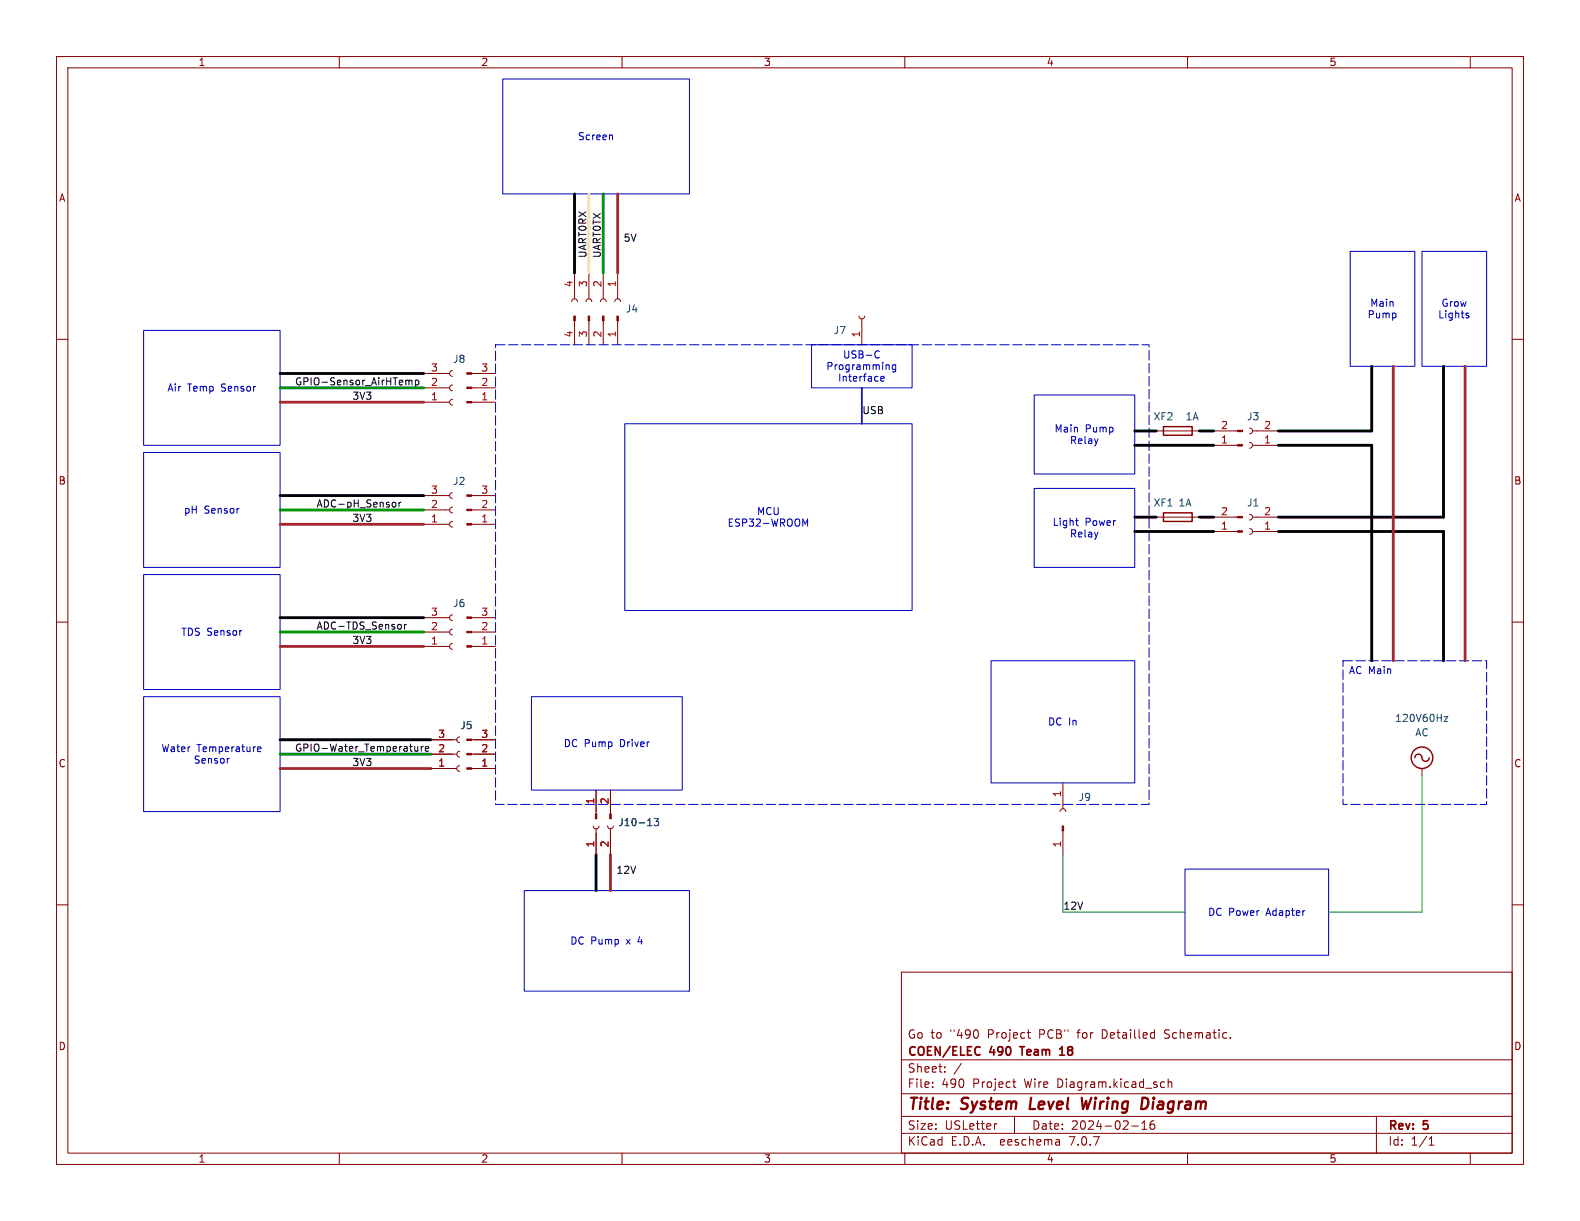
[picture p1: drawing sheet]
<svg xmlns="http://www.w3.org/2000/svg" width="279mm" height="216mm" viewBox="0 0 279 216" stroke-linecap="round" stroke-linejoin="round" font-family="sans-serif">
<g fill="none" stroke="#840000" stroke-width=".18">
<path d="M10 10h259.4v195.9h-259.4zM12 12h255.4v191.9h-255.4zM60 10v2M110 10v2M160 10v2M210 10v2M260 10v2M10 60h2M101.1 53.3l.1-.3 .4-.2 .4 .2 .1 .3M101.6 48.3v4.5M101.6 56.7v4.3M103.6 53.3l.2-.3 .4-.2 .3 .2 .1 .3"/>
<path d="M104.1 48.3v4.5M104.1 56.7v4.3M106.2 53.3l.1-.3 .4-.2 .4 .2 .1 .3M106.7 48.3v4.5M106.7 56.7v4.3M108.7 53.3l.2-.3 .3-.2 .4 .2 .1 .3M109.2 48.3v4.5M109.2 56.7v4.3M151.9 55.9l.1 .3 .4 .2 .4-.2 .1-.3M152.4 56.4v4.6M267.4 60h2M74.9 66h4.6"/>
<path d="M74.9 68.6h4.6M74.9 71.1h4.6M80 65.5l-.3 .2-.2 .3 .1 .4 .4 .1M80 68.1l-.3 .1-.2 .4 .1 .3 .4 .2M80 70.6l-.3 .1-.2 .4 .1 .4 .4 .1M83.4 66h4.2M83.4 68.6h4.2M83.4 71.1h4.2M204.5 76.2h7.6M214.6 76.2h4.2M214.6 78.7h4.2M221 75.7l.3 .1 .2 .4-.2 .4-.3 .1"/>
<path d="M221 78.2l.3 .2 .2 .4-.2 .3-.3 .1M221.5 76.2h4.6M221.5 78.7h4.6M74.9 87.6h4.6M74.9 90.2h4.6M74.9 92.7h4.6M80 87.1l-.3 .2-.2 .3 .1 .4 .4 .1M80 89.7l-.3 .1-.2 .4 .1 .3 .4 .2M80 92.2l-.3 .1-.2 .4 .1 .4 .4 .1M83.4 87.6h4.2M83.4 90.2h4.2M83.4 92.7h4.2"/>
<path d="M204.5 91.4h7.6M214.6 91.4h4.2M214.6 94h4.2M221 90.9l.3 .2 .2 .4-.2 .3-.3 .1M221 93.5l.3 .1 .2 .4-.2 .4-.3 .1M221.5 91.4h4.6M221.5 94h4.6M10 110h2M74.9 109.2h4.6M74.9 111.8h4.6M74.9 114.3h4.6M80 108.7l-.3 .1-.2 .4 .1 .4 .4 .1"/>
<path d="M80 111.3l-.3 .1-.2 .3 .1 .4 .4 .2M80 113.8l-.3 .1-.2 .4 .1 .4 .4 .1M83.4 109.2h4.2M83.4 111.8h4.2M83.4 114.3h4.2M267.4 110h2M76.2 130.8h4.6M76.2 133.4h4.6M76.2 135.9h4.6M81.3 130.3l-.4 .1-.1 .4 .1 .4 .4 .1M81.3 132.8l-.4 .2-.1 .3 .1 .4 .4 .2M81.3 135.4l-.4 .1-.1 .4 .1 .3 .4 .2"/>
<path d="M83.4 130.8h4.2M83.4 133.4h4.2M83.4 135.9h4.2M105.4 139.7v4.2M107.9 139.7v4.2M188 138.4v4.6M251.5 135.9v1.3M10 160h2M104.9 146.1l.1 .3 .4 .2 .4-.2 .1-.3M105.4 146.6v4.5M107.4 146.1l.2 .3 .3 .2 .4-.2 .2-.3M107.9 146.6v4.5"/>
<path d="M187.5 143.5l.1-.4 .4-.1 .3 .2 .2 .3M188 146.9v4.2M267.4 160h2M159.4 171.9h108v32h-108zM159.4 197.4h108M159.4 193.4h108M159.4 187.4h108M164.9 192.1v.2M164.9 191.4v.1M167.1 189.4v.2M167.1 188.7v.1M170 188l-1.3 1.9"/>
<path d="M172.9 182.4v.9M176.3 198.7l-.3 .1M179.1 191.3h.5M179.3 190.8v1.3l.3 .2M179.4 197.4v3M181.6 182.6h.6M181.9 183.5l.3 .1M200.1 199.1h1.2M201.9 199.7h.9M201.9 198.6l.5-.4v1.5M203.6 198.3a1.17 1.17 0 0 0-.1 1.3h.6l.1-.6-.3-.2h-.3l-.2 .2M205.5 191.3l.4 .1"/>
<path d="M205.9 183.5l.2 .1M205.9 192.2l-.4 .1M206.1 182.2l-.2 .2 .2 .3M206.6 191.4l.2-.1 .3 .1 .1 .9M206.6 190.8v1.5M217.6 183.4v.2M243.4 197.4v6.5M60 203.9v2M110 203.9v2M159.4 200.4h108M160 203.9v2M187.3 201.6l.1 .9"/>
<path d="M187.4 202.4l-.2 .1M187.4 201.8l-.2 .1M210 203.9v2M252.7 202.5h.9M252.7 201.4l.4-.4v1.5M260 203.9v2"/>
</g>
<path d="M182.3 194.1l-.2 2h.9M191.3 194.1l.2 2 .6-1.4 .2 1.4 .7-2M202.5 194.1a1.11 1.11 0 0 1 .1 1.9" fill="none" stroke="#840000" stroke-width=".4"/>
<path d="M173 185.1l.3 .1M173.3 186.4l-.3 .2M180.3 185.1h.9M187.4 186.6h.8M187.4 185.5l.4-.4v1.5" fill="none" stroke="#840000" stroke-width=".3"/>
<g fill="#840000" stroke="#840000" stroke-width=".18">
<path d="M107.8 143.9h.3v.9h-.3z"/>
<path d="M105.3 143.9h.2v.9h-.2z"/>
<path d="M187.8 146.1h.3v.8h-.3z"/>
<path d="M82.5 109.1h.9v.2h-.9z"/>
<path d="M82.5 111.6h.9v.3h-.9z"/>
<path d="M82.5 114.2h.9v.2h-.9z"/>
<path d="M218.8 76.1h.9v.2h-.9z"/>
<path d="M218.8 78.6h.9v.3h-.9z"/>
<path d="M82.5 130.7h.9v.2h-.9z"/>
<path d="M82.5 133.2h.9v.3h-.9z"/>
<path d="M82.5 135.8h.9v.2h-.9z"/>
<path d="M101.5 55.9h.2v.8h-.2z"/>
<path d="M104 55.9h.3v.8h-.3z"/>
<path d="M106.6 55.9h.2v.8h-.2z"/>
<path d="M109.1 55.9h.2v.8h-.2z"/>
<path d="M218.8 91.3h.9v.3h-.9z"/>
<path d="M218.8 93.9h.9v.2h-.9z"/>
<path d="M82.5 65.9h.9v.3h-.9z"/>
<path d="M82.5 68.5h.9v.2h-.9z"/>
<path d="M82.5 71h.9v.2h-.9z"/>
<path d="M82.5 87.5h.9v.3h-.9z"/>
<path d="M82.5 90h.9v.3h-.9z"/>
<path d="M82.5 92.6h.9v.2h-.9z"/>
</g>
<path d="M255.4 126.7h.6l-.6 .9h.6M114.5 146h.8M115.7 144.7h.8l-.5 .5 .4 .1v.6l-.2 .1-.5-.1" fill="none" stroke="#006464" stroke-width=".18"/>
<g fill="none" stroke="#840000" stroke-width=".25">
<path d="M205.7 75.4h5.1v1.6h-5.1zM205.7 90.7h5.1v1.5h-5.1zM250.2 134a.67 .67 0 0 1 .8-.6 .67 .67 0 0 1 .5 .8 .64 .64 0 0 0 .7 .4 .64 .64 0 0 0 .5-.6"/>
<circle cx="251.5" cy="134" r="1.9"/>
</g>
<g fill="none" stroke="#0f0f0f" stroke-width=".18">
<path d="M72.1 67.2l.2 .2M72.3 67.4v.7M72.3 67.4l.2-.2 .3 .1 .1 .8M73.5 67.3l.3-.1 .3 .3-.2 .5h-.4M73.5 67.2v1.3M69.6 88.8l.3 .1 .1 .2v.4l-.4 .2M70.6 88.8v.9M70.9 88.8l-.3 .3M70.9 110.5v.6M71.5 110.4v.8M71.9 110.4l-.4 .2M73.9 132v.8"/>
<path d="M73.9 132.7l-.2 .1h-.3M74.5 132v.8M74.8 132l-.3 .2M75.2 132.4l.6-.1v-.2l-.4-.1-.2 .2 .1 .6h.5"/>
</g>
<path d="M87.6 61h115.6v81.2h-115.6v-81.2M237.5 116.8h25.4v25.4h-25.4z" fill="none" stroke="#0000c2" stroke-width=".18" stroke-dasharray="1.7 .6"/>
<g fill="none" stroke="#0000c2" stroke-width=".18">
<path d="M88.9 14h33v20.3h-33zM108.1 23.9l.2 .1v.7M25.4 58.4h24.1v20.3h-24.1zM238.8 44.5h11.4v20.3h-11.4zM251.5 44.5h11.4v20.3h-11.4zM259.4 55.8h.3l.1 .2-.2 .2h-.2M259.4 55.4h.3M110.5 74.9h50.8v33.1h-50.8zM143.5 61h17.8v7.6h-17.8zM154.9 62.1l.3-.1 .3 .2M155.5 63.2l-.3 .1-.3-.1M155.8 66.6v.7h.5"/>
<path d="M156.3 66.6l.1 .3-.6 .1M157.1 64.5l.1 .2v.6M158.4 64.5v1l-.3 .3-.3-.1M158.4 64.6l-.4-.1-.2 .2 .1 .6h.5M182.9 69.9h17.8v13.9h-17.8zM25.4 80h24.1v20.3h-24.1zM142 91.8l.4 .9 .4-.9v1.2M182.9 86.4h17.8v13.9h-17.8zM190.2 92.1h.5M190.4 92.8l.3 .1M25.4 101.6h24.1v20.3h-24.1zM175.3 116.8h25.4v21.6h-25.4z"/>
<path d="M25.4 123.2h24.1v20.3h-24.1zM45.5 132.5l.6-.1v-.3h-.4l-.2 .1 .1 .6h.5M94 123.2h26.6v16.5h-26.6zM92.7 157.5h29.2v17.8h-29.2zM209.5 153.7h25.4v15.2h-25.4z"/>
</g>
<path d="M152.4 68.6v6.3" fill="none" stroke="#000084" stroke-width=".3"/>
<g fill="none" stroke="#000" stroke-width=".5">
<path d="M101.6 34.3v14M49.5 66h25.4M200.7 76.2h3.8M200.7 78.7h13.9M212.1 76.2h2.5M226.1 78.7h16.5v38.1M242.6 64.8v11.4h-16.5M255.3 64.8v26.6h-29.2M49.5 87.6h25.4M200.7 91.4h3.8M200.7 94h13.9M212.1 91.4h2.5"/>
<path d="M226.1 94h29.2v22.8M49.5 109.2h25.4M49.5 130.8h26.7M105.4 151.1v6.4"/>
</g>
<path d="M109.2 34.3v14M49.5 71.1h25.4M246.4 64.8v52M259.1 64.8v52M49.5 92.7h25.4M49.5 114.3h25.4M49.5 135.9h26.7M107.9 151.1v6.4" fill="none" stroke="#a62632" stroke-width=".5"/>
<path d="M251.5 137.2v24.1h-16.6M188 151.1v10.2h21.5" fill="none" stroke="#009600" stroke-width=".18"/>
<path d="M106.7 34.3v14M49.5 68.6h25.4M49.5 90.2h25.4M49.5 111.8h25.4M49.5 133.4h26.7" fill="none" stroke="#009600" stroke-width=".5"/>
<path d="M104.1 34.3v14" fill="none" stroke="#ffe35b" stroke-width=".5"/>
<g font-size="2.8" fill="#840000">
<text x="160.4" y="196.8">Title:</text>
<text x="170.1" y="196.8">System</text>
<text x="183" y="196.8">Level</text>
<text x="192.9" y="196.8">Wiring</text>
<text x="204.3" y="196.8">Diagram</text>
</g>
<g font-size="2.1" fill="#840000">
<text x="160.4" y="183.9">Go to</text>
<text x="168.1" y="183.9">&quot;490</text>
<text x="174.8" y="183.9">Project</text>
<text x="184" y="183.9">PCB&quot;</text>
<text x="191" y="183.9">for</text>
<text x="195.4" y="183.9">Detailled</text>
<text x="206.6" y="183.9">Schematic.</text>
<text x="160.4" y="189.9">Sheet:</text>
<text x="160.4" y="187.1">COEN/ELEC</text>
<text x="175.1" y="187.1">490</text>
<text x="181.2" y="187.1">Team</text>
<text x="188.7" y="187.1">18</text>
<text x="160.4" y="192.6">File:</text>
<text x="166.5" y="192.6">490</text>
<text x="172.1" y="192.6">Project</text>
<text x="181.3" y="192.6">Wire</text>
<text x="187.2" y="192.6">Diagram.kicad_sch</text>
<text x="160.4" y="202.8">KiCad</text>
<text x="160.4" y="200">Size:</text>
<text x="167.1" y="200">USLetter</text>
<text x="168.1" y="202.8">E.D.A.</text>
<text x="177" y="202.8">eeschema</text>
<text x="182.4" y="200">Date:</text>
<text x="189.4" y="202.8">7.0.7</text>
<text x="189.4" y="200">2024-02-16</text>
<text x="245.4" y="200.2">Rev:</text>
<text x="245.4" y="202.8">Id:</text>
<text x="249.5" y="202.8">1/1</text>
<text x="251.8" y="200.2">5</text>
</g>
<g font-size="1.8" fill="#840000">
<text x="35" y="11.9">1</text>
<text x="85" y="11.9">2</text>
<text x="135" y="11.9">3</text>
<text x="185" y="11.9">4</text>
<text x="235" y="11.9">5</text>
<text x="10.3" y="35.9">A</text>
<text x="267.7" y="35.9">A</text>
<text x="10.3" y="85.9">B</text>
<text x="267.7" y="85.9">B</text>
<text x="10.3" y="135.9">C</text>
<text x="267.7" y="135.9">C</text>
<text x="10.3" y="185.9">D</text>
<text x="267.7" y="185.9">D</text>
<text x="35" y="205.8">1</text>
<text x="85" y="205.8">2</text>
<text x="135" y="205.8">3</text>
<text x="185" y="205.8">4</text>
<text x="235" y="205.8">5</text>
</g>
<g font-size="1.8" fill="#0000c2">
<text x="102.1" y="25">Screen</text>
<text x="241.7" y="56.5">Pump</text>
<text x="242.2" y="54.5">Main</text>
<text x="254.2" y="56.5">Lights</text>
<text x="254.8" y="54.5">Grow</text>
<text x="146" y="65.6">Programming</text>
<text x="149" y="63.6">USB-C</text>
<text x="29.5" y="69.4">Air</text>
<text x="33.2" y="69.4">Temp</text>
<text x="39.2" y="69.4">Sensor</text>
<text x="148.1" y="67.7">Interface</text>
<text x="186.4" y="76.7">Main</text>
<text x="191.9" y="76.7">Pump</text>
<text x="189.1" y="78.7">Relay</text>
<text x="32.4" y="91">pH</text>
<text x="36.1" y="91">Sensor</text>
<text x="128.6" y="93.3">ESP32-WROOM</text>
<text x="133.8" y="91.3">MCU</text>
<text x="186" y="93.2">Light</text>
<text x="189.1" y="95.2">Relay</text>
<text x="191.9" y="93.2">Power</text>
<text x="32" y="112.6">TDS Sensor</text>
<text x="238.4" y="119.5">AC Main</text>
<text x="185.2" y="128.5">DC In</text>
<text x="28.4" y="133.2">Water</text>
<text x="34.2" y="135.2">Sensor</text>
<text x="34.8" y="133.2">Temperature</text>
<text x="99.6" y="132.3">DC Pump</text>
<text x="109.7" y="132.3">Driver</text>
<text x="100.7" y="167.2">DC Pump</text>
<text x="110.9" y="167.2">x</text>
<text x="113.1" y="167.2">4</text>
<text x="213.5" y="162.2">DC Power</text>
<text x="224" y="162.2">Adapter</text>
</g>
<g font-size="1.8" fill="#0f0f0f">
<text x="103.8" y="45.7" transform="rotate(-90 103.8 45.7)">UART0RX</text>
<text x="106.3" y="45.7" transform="rotate(-90 106.3 45.7)">UART0TX</text>
<text x="110.4" y="42.8">5V</text>
<text x="52.1" y="68.2">GPIO-Sensor_AirHTemp</text>
<text x="62.2" y="70.8">3V3</text>
<text x="152.4" y="73.3">USB</text>
<text x="55.9" y="89.8">ADC-pH_Sensor</text>
<text x="62.2" y="92.4">3V3</text>
<text x="55.9" y="111.4">ADC-TDS_Sensor</text>
<text x="62.2" y="114">3V3</text>
<text x="52.1" y="133">GPIO-Water_Temperature</text>
<text x="62.2" y="135.5">3V3</text>
<text x="109.1" y="154.6">12V</text>
<text x="188" y="160.9">12V</text>
</g>
<g font-size="1.8" fill="#a90000">
<text x="101.3" y="50.9" transform="rotate(-90 101.3 50.9)">4</text>
<text x="103.9" y="50.9" transform="rotate(-90 103.9 50.9)">3</text>
<text x="106.4" y="50.9" transform="rotate(-90 106.4 50.9)">2</text>
<text x="109" y="50.9" transform="rotate(-90 109 50.9)">1</text>
<text x="101.3" y="59.8" transform="rotate(-90 101.3 59.8)">4</text>
<text x="103.9" y="59.8" transform="rotate(-90 103.9 59.8)">3</text>
<text x="106.4" y="59.8" transform="rotate(-90 106.4 59.8)">2</text>
<text x="109" y="59.8" transform="rotate(-90 109 59.8)">1</text>
<text x="152.1" y="59.8" transform="rotate(-90 152.1 59.8)">1</text>
<text x="76.1" y="65.8">3</text>
<text x="85" y="65.8">3</text>
<text x="76.1" y="70.9">1</text>
<text x="76.1" y="68.3">2</text>
<text x="85" y="70.9">1</text>
<text x="85" y="68.3">2</text>
<text x="215.8" y="75.9">2</text>
<text x="223.4" y="75.9">2</text>
<text x="215.8" y="78.5">1</text>
<text x="223.4" y="78.5">1</text>
<text x="76.1" y="89.9">2</text>
<text x="76.1" y="87.4">3</text>
<text x="85" y="89.9">2</text>
<text x="85" y="87.4">3</text>
<text x="76.1" y="92.5">1</text>
<text x="85" y="92.5">1</text>
<text x="215.8" y="93.7">1</text>
<text x="215.8" y="91.2">2</text>
<text x="223.4" y="93.7">1</text>
<text x="223.4" y="91.2">2</text>
<text x="76.1" y="111.5">2</text>
<text x="76.1" y="109">3</text>
<text x="85" y="111.5">2</text>
<text x="85" y="109">3</text>
<text x="76.1" y="114">1</text>
<text x="85" y="114">1</text>
<text x="77.4" y="130.6">3</text>
<text x="85" y="130.6">3</text>
<text x="77.4" y="135.6">1</text>
<text x="77.4" y="133.1">2</text>
<text x="85" y="135.6">1</text>
<text x="85" y="133.1">2</text>
<text x="105.2" y="142.3" transform="rotate(-90 105.2 142.3)">1</text>
<text x="107.7" y="142.3" transform="rotate(-90 107.7 142.3)">2</text>
<text x="187.7" y="141" transform="rotate(-90 187.7 141)">1</text>
<text x="105.2" y="149.9" transform="rotate(-90 105.2 149.9)">1</text>
<text x="107.7" y="149.9" transform="rotate(-90 107.7 149.9)">2</text>
<text x="187.7" y="149.9" transform="rotate(-90 187.7 149.9)">1</text>
</g>
<g font-size="1.8" fill="#006464">
<text x="110.6" y="55.5">J4</text>
<text x="147.3" y="59.3">J7</text>
<text x="80" y="64.4">J8</text>
<text x="203.9" y="74.5">XF2</text>
<text x="209.6" y="74.5">1A</text>
<text x="220.4" y="74.5">J3</text>
<text x="80" y="86">J2</text>
<text x="203.9" y="89.8">XF1</text>
<text x="208.3" y="89.8">1A</text>
<text x="220.4" y="89.8">J1</text>
<text x="80" y="107.5">J6</text>
<text x="81.3" y="129.1">J5</text>
<text x="246.6" y="127.9">120V60Hz</text>
<text x="250.2" y="130.4">AC</text>
<text x="190.7" y="141.8">J9</text>
<text x="109.2" y="146.3">J10-13</text>
</g>
</svg>
